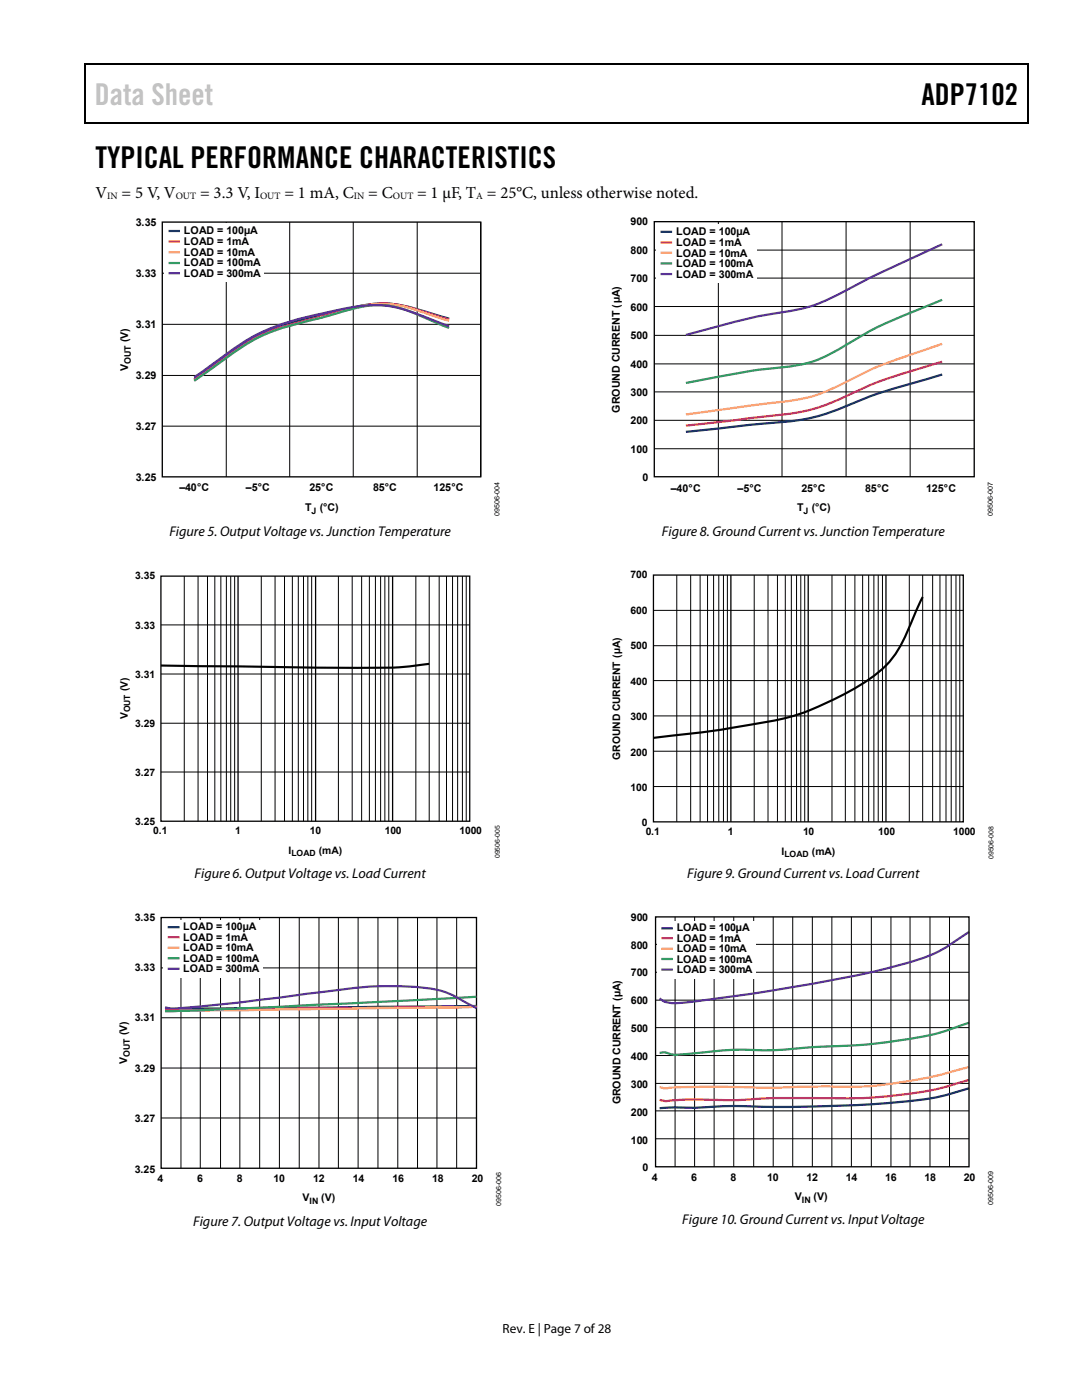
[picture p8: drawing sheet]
<svg xmlns="http://www.w3.org/2000/svg" width="216mm" height="279mm" viewBox="0 0 216 279" stroke-linecap="round" stroke-linejoin="round" font-family="sans-serif">
<path d="M16.9 12.7h.2v1h-.2zM205.1 12.7h.2v1h-.2zM205.1 12.7h.2v.3h-.2zM82.3 24.4h.2v.3h-.2zM205.1 24.4h.2v.3h-.2z" fill="#000"/>
<path d="M16.9 12.8h188.2M17 13.7v11M205.2 13.7v11M205.1 24.5h-188.2" fill="none" stroke="#000" stroke-width=".25"/>
<path d="M32.4 54.5h63.5M45.1 44.3v50.9M57.8 44.3v50.9M70.5 44.3v50.9M83.2 44.3v50.9M95.9 44.3v50.9M32.4 74.9h63.5M32.4 64.7h63.5M32.4 85h63.5" fill="none" stroke="#000" stroke-width=".2"/>
<path d="M32.4 44.3h63.5v50.9h-63.5z" fill="none" stroke="#000" stroke-width=".27"/>
<path d="M89.6 63.6l-2.3-.7a34.7 34.7 0 0 0-11.6-2.3 59 59 0 0 0-11.5 2.3l-2.1 .5a37.4 37.4 0 0 0-18 8.3l-5.3 3.9" fill="none" stroke="#0a347c" stroke-width=".44"/>
<path d="M89.6 63.8l-2.3-.7a41.9 41.9 0 0 0-10.4-2.5 41.7 41.7 0 0 0-11.5 2.2l-3.3 .9a39 39 0 0 0-15.9 6.8l-7.4 5.3" fill="none" stroke="#e23354" stroke-width=".44"/>
<path d="M89.6 64l-1.1-.3a62.1 62.1 0 0 0-10.5-3 29.3 29.3 0 0 0-11.5 2l-4.4 1.2a39.2 39.2 0 0 0-15.9 6.8l-7.4 5.3" fill="none" stroke="#fea36e" stroke-width=".44"/>
<path d="M89.6 65.4l-2.1-.8a49 49 0 0 0-9.6-3.5 21.9 21.9 0 0 0-10.2 1.3l-5.6 1.5a38.8 38.8 0 0 0-18 8.3l-5.3 3.8" fill="none" stroke="#339b65" stroke-width=".44"/>
<path d="M89.6 65.1l-2.1-.8a40.9 40.9 0 0 0-10.6-3.3 37.5 37.5 0 0 0-12.7 1.6 43.5 43.5 0 0 0-21.2 9.7l-4.2 3" fill="none" stroke="#593396" stroke-width=".44"/>
<path d="M32.8 44.6h20v11.7h-20z" fill="#fff"/>
<path d="M33.6 46.1h2.3M95.1 200.8l-62.2 .6" fill="none" stroke="#0a347c" stroke-width=".44"/>
<path d="M33.6 48.2h2.3M95.1 200.9l-62.2 .6" fill="none" stroke="#e23354" stroke-width=".44"/>
<path d="M33.6 50.4h2.3M95.1 200.9l-62.2 .9" fill="none" stroke="#fea36e" stroke-width=".44"/>
<path d="M33.6 52.5h2.3M95.1 198.9l-39.3 2-16.7 .8-6.2 .1" fill="none" stroke="#339b65" stroke-width=".44"/>
<path d="M33.6 54.5h2.3M32.9 201a11.4 11.4 0 0 0 4.8 .1l10.2-1 13.7-1.8a117.1 117.1 0 0 1 18.3-1.5 26.8 26.8 0 0 1 10.2 1.7l5 2.7" fill="none" stroke="#593396" stroke-width=".44"/>
<g fill="none" stroke="#000" stroke-width=".2">
<path d="M36.8 115v48.9M39.5 115v48.9M41.4 115v48.9M42.9 115v48.9M44.1 115v48.9M45.2 115v48.9M46 115v48.9M46.8 115v48.9M52.1 115v48.9M54.9 115v48.9M56.8 115v48.9M58.3 115v48.9"/>
<path d="M59.5 115v48.9M60.6 115v48.9M61.4 115v48.9M62.2 115v48.9M67.5 115v48.9M70.3 115v48.9M72.2 115v48.9M73.7 115v48.9M74.9 115v48.9M75.9 115v48.9M76.8 115v48.9M77.6 115v48.9"/>
<path d="M83 115v48.9M85.6 115v48.9M87.6 115v48.9M89.1 115v48.9M90.3 115v48.9M91.3 115v48.9M92.3 115v48.9M93 115v48.9M32.1 134.5h61.6M32.1 124.7h61.6M32.1 154.1h61.6M32.1 144.3h61.6"/>
<path d="M32.2 193.2h62.9M36.1 183.1v50.1M40 183.1v50.1M44 183.1v50.1M47.9 183.1v50.1M51.8 183.1v50.1M55.8 183.1v50.1M59.7 183.1v50.1M63.6 183.1v50.1M67.5 183.1v50.1M71.5 183.1v50.1M75.4 183.1v50.1"/>
<path d="M79.4 183.1v50.1M83.3 183.1v50.1M87.2 183.1v50.1M91.1 183.1v50.1M32.2 213.1h62.9M32.2 203.1h62.9M32.2 223.1h62.9"/>
</g>
<path d="M32.1 115h61.6v48.9h-61.6zM47.5 115v48.9M63 115v48.9M78.3 115v48.9M32.2 183.1h62.9v50.1h-62.9z" fill="none" stroke="#000" stroke-width=".26"/>
<path d="M85.6 132.5l-2.7 .3a159.6 159.6 0 0 1-18.6 .4l-32.2-.4" fill="none" stroke="#000" stroke-width=".43"/>
<path d="M32.7 183.6h19.8v11.5h-19.8z" fill="#fff"/>
<path d="M188 74.7l-1.2 .4a126.2 126.2 0 0 0-19 6.4 43.9 43.9 0 0 1-15.8 3.1l-15.1 1.6M33.5 185h2.3" fill="none" stroke="#0a347c" stroke-width=".44"/>
<path d="M188 72.2l-1.1 .3a102.3 102.3 0 0 0-20.2 7.5 39.1 39.1 0 0 1-13.5 3.1l-16.3 1.8M33.5 187.1h2.3" fill="none" stroke="#e23354" stroke-width=".44"/>
<path d="M188 68.6l-2.1 .8a95.3 95.3 0 0 0-19.2 7.9 35.3 35.3 0 0 1-13.5 3.2l-16.3 2.2M33.5 189.1h2.3" fill="none" stroke="#fea36e" stroke-width=".44"/>
<path d="M188 59.8l-2.1 .9a93.5 93.5 0 0 0-19.2 9.4 25.5 25.5 0 0 1-12.4 3.4l-5.7 .7-11.7 2.2M33.5 191.2h2.3" fill="none" stroke="#339b65" stroke-width=".44"/>
<path d="M188 48.7l-2.1 1a295.8 295.8 0 0 0-20.3 9.9 34.2 34.2 0 0 1-11.3 3l-5.7 1.2-11.7 3M33.5 193.3h2.3" fill="none" stroke="#593396" stroke-width=".44"/>
<path d="M130.6 55.5h63.8M130.6 49.9h63.8M143.3 44.2v50.9M156 44.2v50.9M168.8 44.2v50.9M181.6 44.2v50.9M130.6 78.2h63.8M130.6 72.6h63.8M130.6 66.9h63.8M130.6 61.2h63.8M130.6 89.6h63.8M130.6 83.9h63.8" fill="none" stroke="#000" stroke-width=".2"/>
<path d="M130.6 44.2h63.8v50.9h-63.8z" fill="none" stroke="#000" stroke-width=".27"/>
<path d="M131 44.8h20.1v11.7h-20.1z" fill="#fff"/>
<path d="M131.8 46.3h2.3M193.4 217.2a54.7 54.7 0 0 1-16.2 2.9l-8.9 .5-13.2 .3a139.9 139.9 0 0 0-17.4 .2l-3-.1-3.1 .2" fill="none" stroke="#0a347c" stroke-width=".44"/>
<path d="M131.8 48.4h2.3M193.4 215.5a78.4 78.4 0 0 1-25.1 3.7l-5.3-.1a161.8 161.8 0 0 0-16.6 .5 84 84 0 0 0-13.3 .1l-1.5-.2" fill="none" stroke="#e23354" stroke-width=".44"/>
<path d="M131.8 50.4h2.3M193.4 213a92.7 92.7 0 0 1-22.9 3.9h-8.4a285.8 285.8 0 0 1-21.2 0l-6.2 .1a6.2 6.2 0 0 1-3.1-.1" fill="none" stroke="#fea36e" stroke-width=".44"/>
<path d="M131.8 52.6h2.3M193.4 204.1a55.5 55.5 0 0 1-16.2 3.9l-5.5 .6a203 203 0 0 0-15.7 .9l-2.6 .1a76.8 76.8 0 0 0-15.7 .7 10.2 10.2 0 0 1-5.3-.3l-.8 .1" fill="none" stroke="#339b65" stroke-width=".44"/>
<path d="M131.8 54.7h2.3M193.4 186l-1.5 1a30.1 30.1 0 0 1-12.5 5.6 307.9 307.9 0 0 1-32.1 6.1l-.9 .1a116 116 0 0 1-12.3 1.4 3.5 3.5 0 0 1-2.5-1" fill="none" stroke="#593396" stroke-width=".44"/>
<g fill="none" stroke="#000" stroke-width=".2">
<path d="M135 114.8v49.2M137.8 114.8v49.2M139.7 114.8v49.2M141.2 114.8v49.2M142.4 114.8v49.2M143.4 114.8v49.2M144.4 114.8v49.2M145.1 114.8v49.2M150.5 114.8v49.2M153.2 114.8v49.2M155.1 114.8v49.2M156.7 114.8v49.2"/>
<path d="M157.9 114.8v49.2M158.9 114.8v49.2M159.8 114.8v49.2M160.6 114.8v49.2M166 114.8v49.2M168.7 114.8v49.2M170.6 114.8v49.2M172.1 114.8v49.2M173.3 114.8v49.2M174.4 114.8v49.2M175.2 114.8v49.2M176.1 114.8v49.2"/>
<path d="M181.4 114.8v49.2M184.1 114.8v49.2M186.1 114.8v49.2M187.6 114.8v49.2M188.8 114.8v49.2M189.8 114.8v49.2M190.8 114.8v49.2M191.5 114.8v49.2M130.4 135.8h61.8M130.4 128.9h61.8M130.4 121.8h61.8M130.4 157h61.8"/>
<path d="M130.4 149.9h61.8M130.4 142.9h61.8M130.8 199.6h62.6M130.8 194h62.6M130.8 188.5h62.6M134.7 183v49.9M138.6 183v49.9M142.5 183v49.9M146.4 183v49.9M150.4 183v49.9M154.3 183v49.9M158.2 183v49.9"/>
<path d="M162.1 183v49.9M166 183v49.9M169.9 183v49.9M173.9 183v49.9M177.8 183v49.9M181.6 183v49.9M185.6 183v49.9M189.5 183v49.9M130.8 216.2h62.6M130.8 210.7h62.6M130.8 205.1h62.6M130.8 227.3h62.6"/>
<path d="M130.8 221.7h62.6"/>
</g>
<path d="M130.4 114.8h61.8v49.2h-61.8zM145.8 114.8v49.2M161.3 114.8v49.2M176.8 114.8v49.2" fill="none" stroke="#000" stroke-width=".26"/>
<path d="M184.1 119.1l-1.1 2.4a51.1 51.1 0 0 1-4.5 9.3 26.5 26.5 0 0 1-9.6 7.5 49.5 49.5 0 0 1-19.5 6.4l-7.4 1.2-11.6 1.4" fill="none" stroke="#000" stroke-width=".43"/>
<path d="M131.2 183.8h19.7v11.5h-19.7z" fill="#fff"/>
<path d="M132 185.3h2.3" fill="none" stroke="#0a347c" stroke-width=".44"/>
<path d="M132 187.2h2.3" fill="none" stroke="#e23354" stroke-width=".44"/>
<path d="M132 189.4h2.3" fill="none" stroke="#fea36e" stroke-width=".44"/>
<path d="M132 191.4h2.3" fill="none" stroke="#339b65" stroke-width=".44"/>
<path d="M132 193.5h2.3" fill="none" stroke="#593396" stroke-width=".44"/>
<path d="M130.8 183h62.6v49.9h-62.6z" fill="none" stroke="#000" stroke-width=".27"/>
<text font-size="6" fill="#c0c0c0" x="18.9" y="21">Data Sheet</text>
<g font-size="6">
<text x="183.9" y="21">ADP7102</text>
<text x="19" y="33.6">TYPICAL PERFORMANCE CHARACTERISTICS</text>
</g>
<g font-size="3.3">
<text x="19" y="39.5">V</text>
<text x="24.3" y="39.5">= 5 V, V</text>
<text x="39.9" y="39.5">= 3.3 V, I</text>
<text x="56.7" y="39.5">= 1 mA, C</text>
<text x="73.5" y="39.5">= C</text>
<text x="83.2" y="39.5">= 1 μF, T = 25°C, unless otherwise noted.</text>
</g>
<g font-size="2.8">
<text x="33.8" y="106.9">Figure 5. Output Voltage vs. Junction Temperature</text>
<text x="132.1" y="106.9">Figure 8. Ground Current vs. Junction Temperature</text>
<text x="38.8" y="175.1">Figure 6. Output Voltage vs. Load Current</text>
<text x="137.1" y="175.3">Figure 9. Ground Current vs. Load Current</text>
<text x="38.5" y="244.6">Figure 7. Output Voltage vs. Input Voltage</text>
<text x="136.1" y="244.3">Figure 10. Ground Current vs. Input Voltage</text>
</g>
<text font-size="2.6" x="100.3" y="266">Rev. E | Page 7 of 28</text>
<g font-size="2.1">
<text x="27.1" y="45.1">3.35</text>
<text x="36.7" y="46.8">LOAD = 100µA</text>
<text x="125.8" y="45">900</text>
<text x="134.9" y="46.9">LOAD = 100µA</text>
<text x="36.7" y="48.9">LOAD = 1mA</text>
<text x="36.7" y="51">LOAD = 10mA</text>
<text x="36.7" y="53.2">LOAD = 100mA</text>
<text x="125.8" y="50.6">800</text>
<text x="134.9" y="49.1">LOAD = 1mA</text>
<text x="134.9" y="51.2">LOAD = 10mA</text>
<text x="134.9" y="53.3">LOAD = 100mA</text>
<text x="27.1" y="55.3">3.33</text>
<text x="36.7" y="55.3">LOAD = 300mA</text>
<text x="125.8" y="56.3">700</text>
<text x="134.9" y="55.5">LOAD = 300mA</text>
<text x="27.1" y="65.5">3.31</text>
<text x="125.8" y="62">600</text>
<text x="25.6" y="68.3" transform="rotate(-90 25.6 68.3)">(V)</text>
<text x="125.8" y="67.7">500</text>
<text x="25.6" y="74.1" transform="rotate(-90 25.6 74.1)">V</text>
<text x="27.1" y="75.7">3.29</text>
<text x="125.8" y="73.4">400</text>
<text x="123.7" y="82.4" transform="rotate(-90 123.7 82.4)">GROUND CURRENT (µA)</text>
<text x="125.8" y="79">300</text>
<text x="27.1" y="85.9">3.27</text>
<text x="125.8" y="84.7">200</text>
<text x="125.8" y="90.4">100</text>
<text x="27.1" y="96.1">3.25</text>
<text x="35.8" y="98">–40°C</text>
<text x="49.1" y="98">–5°C</text>
<text x="60.9" y="102">T</text>
<text x="61.7" y="98">25°C</text>
<text x="63.8" y="102">(°C)</text>
<text x="74.4" y="98">85°C</text>
<text x="86.5" y="98">125°C</text>
<text x="128.2" y="96.1">0</text>
<text x="133.9" y="98.1">–40°C</text>
<text x="147.2" y="98.1">–5°C</text>
<text x="159.9" y="98.1">25°C</text>
<text x="172.7" y="98.1">85°C</text>
<text x="184.8" y="98.1">125°C</text>
<text x="159" y="102.1">T</text>
<text x="162" y="102.1">(°C)</text>
<text x="125.8" y="115.4">700</text>
<text x="125.8" y="122.5">600</text>
<text x="125.8" y="129.6">500</text>
<text x="25.5" y="138" transform="rotate(-90 25.5 138)">(V)</text>
<text x="125.8" y="136.7">400</text>
<text x="25.5" y="143.6" transform="rotate(-90 25.5 143.6)">V</text>
<text x="125.8" y="143.7">300</text>
<text x="123.7" y="151.6" transform="rotate(-90 123.7 151.6)">GROUND CURRENT (µA)</text>
<text x="125.8" y="150.8">200</text>
<text x="125.8" y="157.9">100</text>
<text x="128.1" y="164.9">0</text>
<text x="128.8" y="166.7">0.1</text>
<text x="145.2" y="166.7">1</text>
<text x="160.2" y="166.7">10</text>
<text x="175.2" y="166.7">100</text>
<text x="190.2" y="166.7">1000</text>
<text x="155.9" y="170.5">I</text>
<text x="162" y="170.5">(mA)</text>
<text x="26.9" y="183.8">3.35</text>
<text x="36.6" y="185.7">LOAD = 100µA</text>
<text x="125.9" y="183.7">900</text>
<text x="135" y="185.9">LOAD = 100µA</text>
<text x="36.6" y="187.7">LOAD = 1mA</text>
<text x="36.6" y="189.8">LOAD = 10mA</text>
<text x="36.6" y="191.9">LOAD = 100mA</text>
<text x="125.9" y="189.3">800</text>
<text x="135" y="187.9">LOAD = 1mA</text>
<text x="135" y="190">LOAD = 10mA</text>
<text x="26.9" y="193.8">3.33</text>
<text x="36.6" y="194">LOAD = 300mA</text>
<text x="125.9" y="194.9">700</text>
<text x="135" y="192.1">LOAD = 100mA</text>
<text x="135" y="194.2">LOAD = 300mA</text>
<text x="26.9" y="203.9">3.31</text>
<text x="125.9" y="200.4">600</text>
<text x="25.4" y="206.6" transform="rotate(-90 25.4 206.6)">(V)</text>
<text x="125.9" y="206">500</text>
<text x="25.4" y="212.3" transform="rotate(-90 25.4 212.3)">V</text>
<text x="26.9" y="213.9">3.29</text>
<text x="125.9" y="211.6">400</text>
<text x="123.8" y="220.4" transform="rotate(-90 123.8 220.4)">GROUND CURRENT (µA)</text>
<text x="125.9" y="217.1">300</text>
<text x="26.9" y="223.9">3.27</text>
<text x="125.9" y="222.7">200</text>
<text x="26.9" y="234">3.25</text>
<text x="125.9" y="228.2">100</text>
<text x="128.2" y="233.8">0</text>
<text x="31.4" y="235.9">4</text>
<text x="39.3" y="235.9">6</text>
<text x="47.3" y="235.9">8</text>
<text x="54.6" y="235.9">10</text>
<text x="60.3" y="239.8">V</text>
<text x="62.5" y="235.9">12</text>
<text x="64.1" y="239.8">(V)</text>
<text x="70.4" y="235.9">14</text>
<text x="78.3" y="235.9">16</text>
<text x="86.2" y="235.9">18</text>
<text x="94.1" y="235.9">20</text>
<text x="130.1" y="235.6">4</text>
<text x="137.9" y="235.6">6</text>
<text x="145.8" y="235.6">8</text>
<text x="153.1" y="235.6">10</text>
<text x="158.6" y="239.5">V</text>
<text x="160.9" y="235.6">12</text>
<text x="162.3" y="239.5">(V)</text>
<text x="168.8" y="235.6">14</text>
<text x="176.6" y="235.6">16</text>
<text x="184.4" y="235.6">18</text>
<text x="192.3" y="235.6">20</text>
</g>
<g font-size="2">
<text x="27" y="115.6">3.35</text>
<text x="27" y="125.4">3.33</text>
<text x="27" y="135.3">3.31</text>
<text x="27" y="145.1">3.29</text>
<text x="27" y="154.9">3.27</text>
<text x="27" y="164.7">3.25</text>
<text x="30.6" y="166.5">0.1</text>
<text x="46.9" y="166.5">1</text>
<text x="61.8" y="166.5">10</text>
<text x="76.8" y="166.5">100</text>
<text x="91.7" y="166.5">1000</text>
<text x="57.6" y="170.3">I</text>
<text x="63.6" y="170.3">(mA)</text>
</g>
<g font-size="1.9">
<text x="21.4" y="39.7">IN</text>
<text x="35.1" y="39.7">OUT</text>
<text x="51.9" y="39.7">OUT</text>
<text x="70.6" y="39.7">IN</text>
<text x="78.4" y="39.7">OUT</text>
<text x="95" y="39.7">A</text>
</g>
<g font-size="1.8">
<text x="26.1" y="72.7" transform="rotate(-90 26.1 72.7)">OUT</text>
<text x="62.2" y="102.5">J</text>
<text x="160.4" y="102.6">J</text>
<text x="25.9" y="210.9" transform="rotate(-90 25.9 210.9)">OUT</text>
<text x="160" y="240">IN</text>
</g>
<g font-size="1.7">
<text x="26" y="142.2" transform="rotate(-90 26 142.2)">OUT</text>
<text x="58.2" y="170.9">LOAD</text>
<text x="156.5" y="171.1">LOAD</text>
<text x="61.7" y="240.3">IN</text>
</g>
<g font-size="1.4">
<text x="99.7" y="102.9" transform="rotate(-90 99.7 102.9)">09506-004</text>
<text x="198.1" y="103" transform="rotate(-90 198.1 103)">09506-007</text>
<text x="99.7" y="171.3" transform="rotate(-90 99.7 171.3)">09506-005</text>
<text x="198.3" y="171.5" transform="rotate(-90 198.3 171.5)">09506-008</text>
<text x="100" y="240.7" transform="rotate(-90 100 240.7)">09506-006</text>
<text x="198.1" y="240.5" transform="rotate(-90 198.1 240.5)">09506-009</text>
</g>
</svg>
